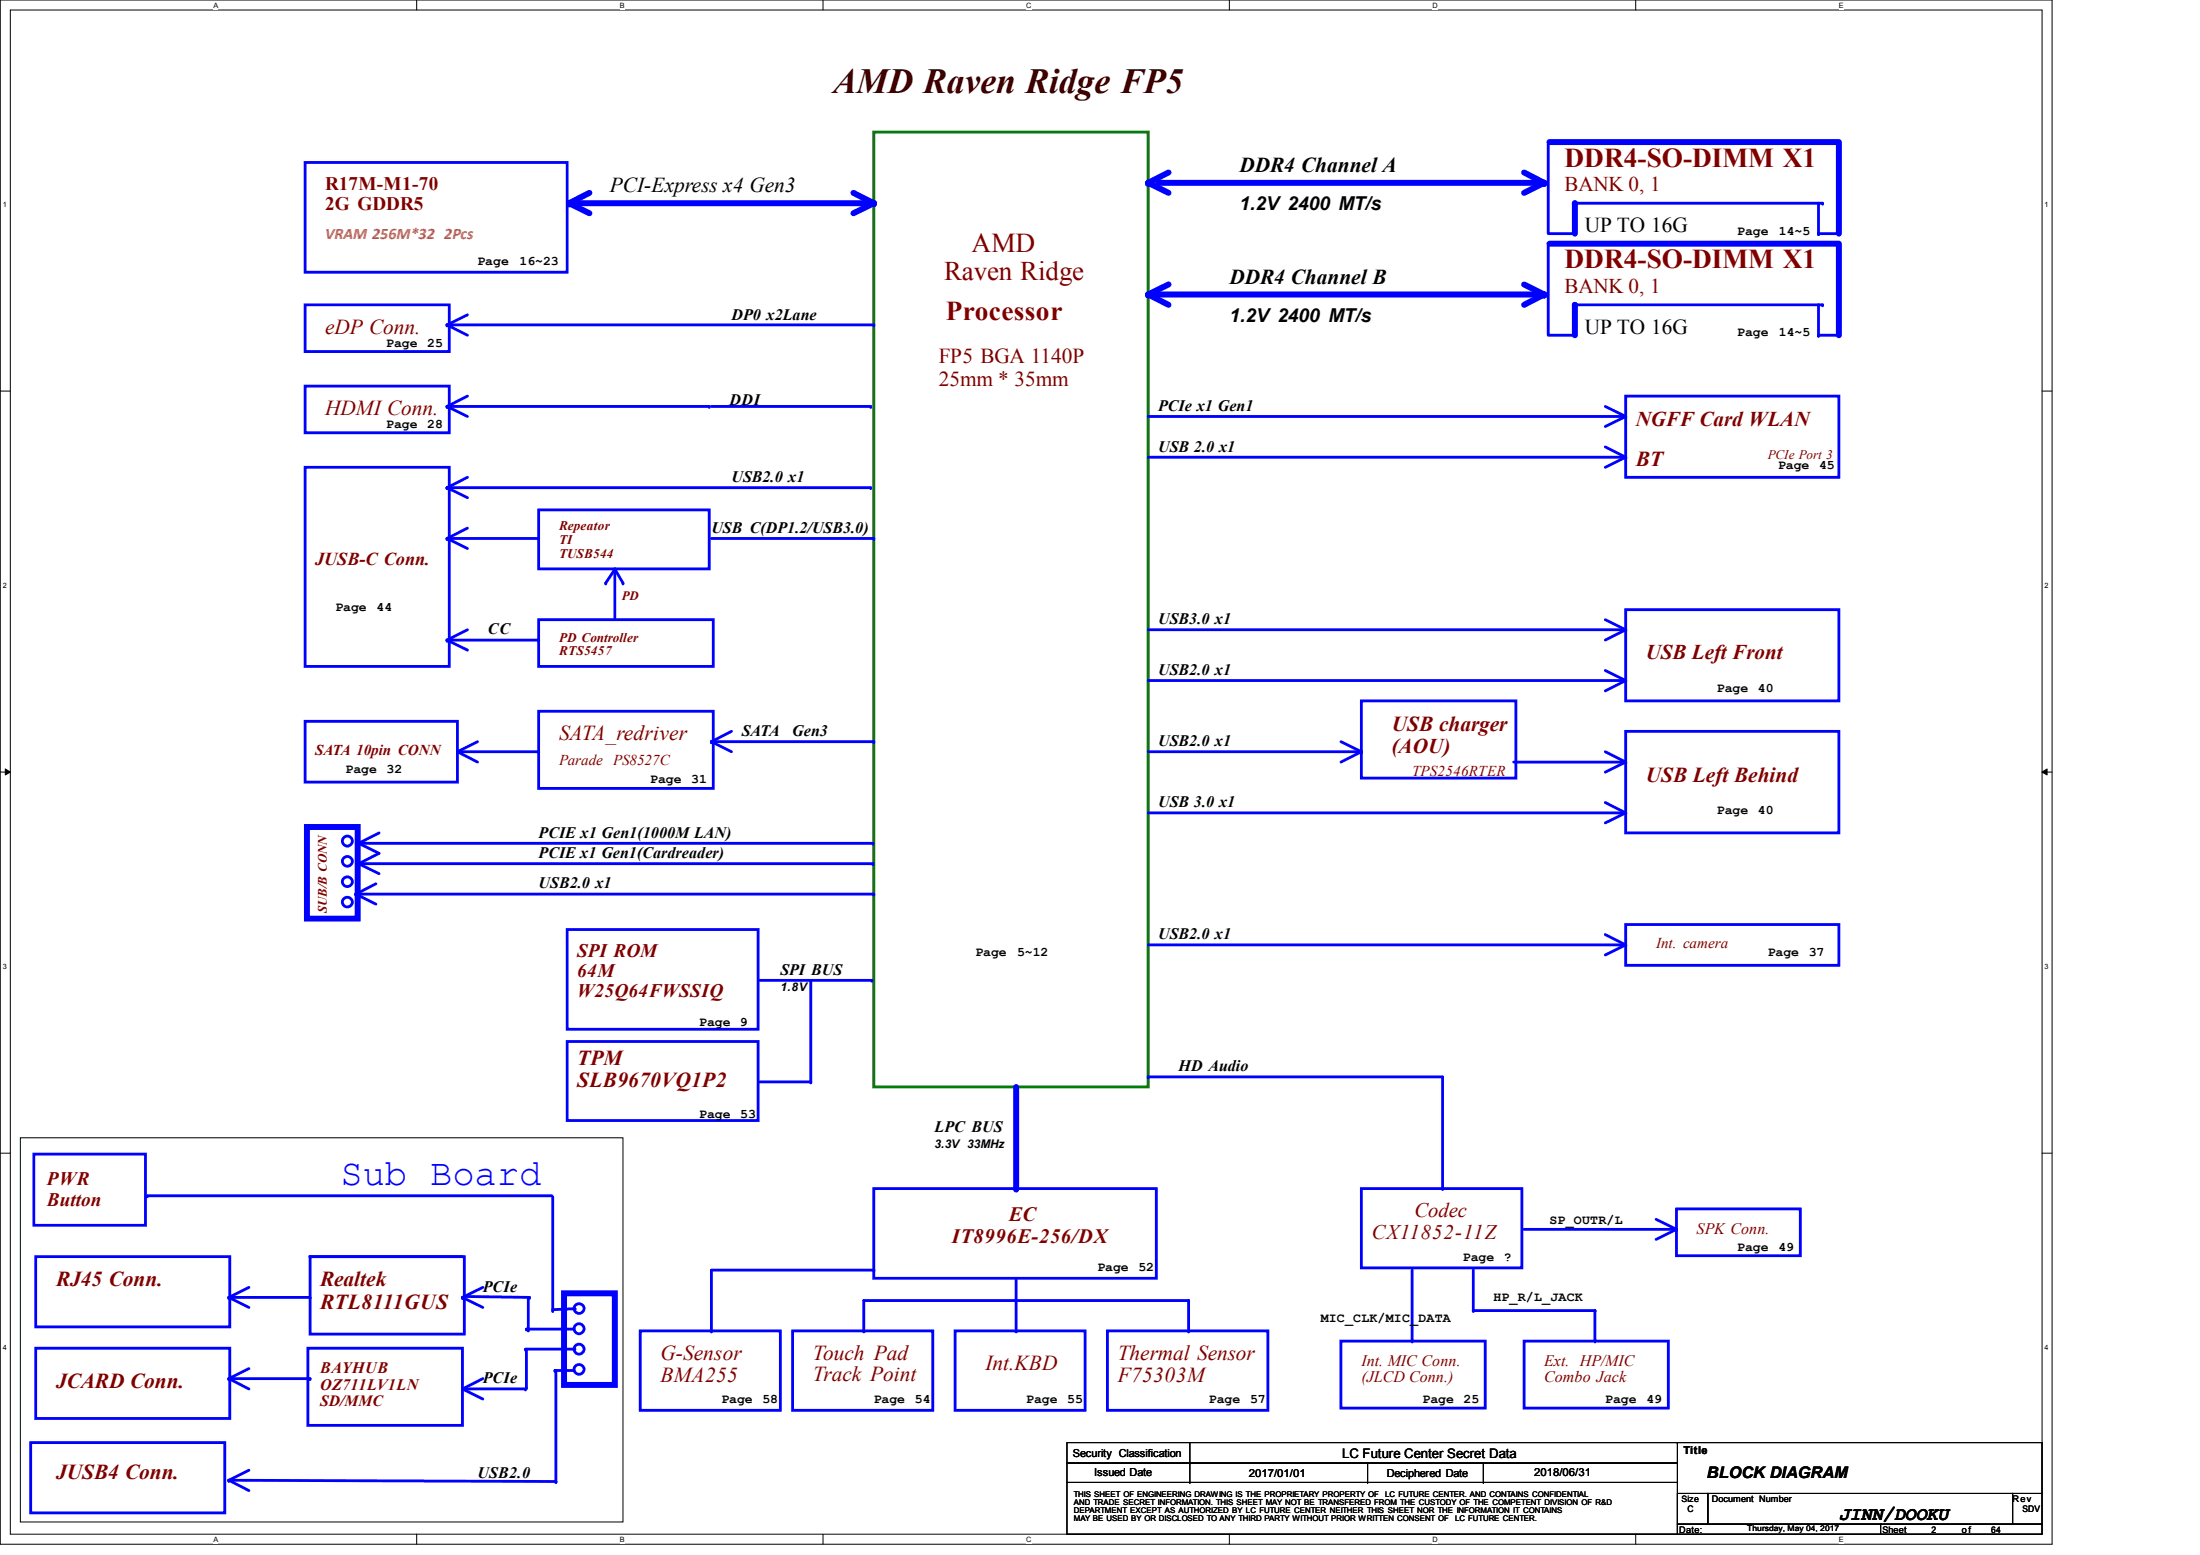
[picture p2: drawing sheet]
<svg xmlns="http://www.w3.org/2000/svg" width="297mm" height="210mm" viewBox="0 0 297 210" stroke-linecap="round" stroke-linejoin="round" font-family="sans-serif">
<path d="M0 0h277.1v208.4h-277.1zM1.4 1.4h274.3v205.7h-274.3z" fill="none" stroke="#000" stroke-width=".14"/>
<g fill="#fff">
<path d="M28.8 .1h.7v1.1h-.7z"/>
<path d="M28.8 207.2h.7v1.1h-.7z"/>
</g>
<path d="M56.3 0v1.4M56.3 207.1v1.3" fill="none" stroke="#000" stroke-width=".14"/>
<g fill="#fff">
<path d="M83.7 .1h.6v1.1h-.6z"/>
<path d="M83.7 207.2h.6v1.1h-.6z"/>
</g>
<path d="M111.1 0v1.4M111.1 207.1v1.3" fill="none" stroke="#000" stroke-width=".14"/>
<g fill="#fff">
<path d="M138.6 .1h.7v1.1h-.7z"/>
<path d="M138.6 207.2h.7v1.1h-.7z"/>
</g>
<path d="M166 0v1.4M166 207.1v1.3" fill="none" stroke="#000" stroke-width=".14"/>
<g fill="#fff">
<path d="M193.4 .1h.7v1.1h-.7z"/>
<path d="M193.4 207.2h.7v1.1h-.7z"/>
</g>
<path d="M220.8 0v1.4M220.8 207.1v1.3" fill="none" stroke="#000" stroke-width=".14"/>
<g fill="#fff">
<path d="M248.3 .1h.6v1.1h-.6z"/>
<path d="M248.3 207.2h.6v1.1h-.6z"/>
<path d="M.4 27.1h.5v1.1h-.5z"/>
<path d="M276.1 27.1h.5v1.1h-.5z"/>
<path d="M.4 78.5h.5v1.1h-.5z"/>
<path d="M276.1 78.5h.5v1.1h-.5z"/>
</g>
<path d="M0 52.8h1.4M275.7 52.8h1.4" fill="none" stroke="#000" stroke-width=".14"/>
<g fill="#fff">
<path d="M.4 129.9h.5v1.1h-.5z"/>
<path d="M276.1 129.9h.5v1.1h-.5z"/>
</g>
<path d="M0 104.2h1.4M.7 103.8l.7 .4-.7 .4zM275.7 104.2l.7-.4v.8zM275.7 104.2h1.4" fill="none" stroke="#000" stroke-width=".14"/>
<path d="M.7 103.8l.7 .4-.7 .4zM275.7 104.2l.7-.4v.8z" fill="#000"/>
<g fill="#fff">
<path d="M.4 181.4h.5v1.1h-.5z"/>
<path d="M276.1 181.4h.5v1.1h-.5z"/>
</g>
<path d="M0 155.7h1.4M275.7 155.7h1.4" fill="none" stroke="#000" stroke-width=".14"/>
<path d="M76.8 27.4l2.8 1.4" fill="none" stroke="#00f" stroke-width=".8"/>
<circle cx="76.8" cy="27.4" r=".4" fill="#00f"/>
<path d="M79.6 26l-2.8 1.4" fill="none" stroke="#00f" stroke-width=".8"/>
<circle cx="76.8" cy="27.4" r=".4" fill="#00f"/>
<path d="M215.3 176.9v4.1" fill="none" stroke="#00f" stroke-width=".38"/>
<circle cx="215.3" cy="181" r=".19" fill="#00f"/>
<path d="M194.8 145.4v15M183.8 160.4h21.7v10.8h-21.7z" fill="none" stroke="#00f" stroke-width=".38"/>
<circle cx="194.8" cy="160.4" r=".19" fill="#00f"/>
<path d="M205.8 165.9h20.6M226.4 163.2h16.7v6.3h-16.7z" fill="none" stroke="#00f" stroke-width=".38"/>
<circle cx="226.4" cy="165.9" r=".19" fill="#00f"/>
<path d="M223.6 164.6l2.8 1.3" fill="none" stroke="#00f" stroke-width=".38"/>
<circle cx="226.4" cy="165.9" r=".19" fill="#00f"/>
<path d="M226.4 165.9l-2.8 1.4" fill="none" stroke="#00f" stroke-width=".38"/>
<circle cx="226.4" cy="165.9" r=".19" fill="#00f"/>
<path d="M96.1 54.9h21.5M181.1 181h19.4v9.1h-19.4zM205.8 181h19.5v9.1h-19.5z" fill="none" stroke="#00f" stroke-width=".38"/>
<circle cx="117.6" cy="54.9" r=".19" fill="#00f"/>
<path d="M60.4 72.7h12.3" fill="none" stroke="#00f" stroke-width=".38"/>
<circle cx="72.7" cy="72.7" r=".19" fill="#00f"/>
<path d="M60.4 72.7l2.7 1.3" fill="none" stroke="#00f" stroke-width=".38"/>
<circle cx="60.4" cy="72.7" r=".19" fill="#00f"/>
<path d="M63.1 71.3l-2.7 1.4" fill="none" stroke="#00f" stroke-width=".38"/>
<circle cx="60.4" cy="72.7" r=".19" fill="#00f"/>
<path d="M209 19.2v12.3h3.6M245.5 31.5h2.8" fill="none" stroke="#00f" stroke-width=".38"/>
<path d="M209.2 19.2h39.1v12.3" fill="none" stroke="#00f" stroke-width=".8"/>
<circle cx="245.5" cy="31.5" r=".19" fill="#00f"/>
<path d="M212.6 27.4v4.1" fill="none" stroke="#00f" stroke-width=".8"/>
<circle cx="212.6" cy="27.4" r=".4" fill="#00f"/>
<path d="M245.5 27.4v4.1" fill="none" stroke="#00f" stroke-width=".38"/>
<circle cx="245.5" cy="31.5" r=".19" fill="#00f"/>
<path d="M212.6 27.4h33.5" fill="none" stroke="#00f" stroke-width=".38"/>
<circle cx="246.1" cy="27.4" r=".19" fill="#00f"/>
<path d="M118 17.8h37v128.9h-37z" fill="none" stroke="#008000" stroke-width=".38"/>
<path d="M76.8 27.4h41.2" fill="none" stroke="#00f" stroke-width=".8"/>
<circle cx="76.8" cy="27.4" r=".4" fill="#00f"/>
<path d="M41.2 41.1h19.5v6.4h-19.5zM60.4 43.9h57.6" fill="none" stroke="#00f" stroke-width=".38"/>
<circle cx="118" cy="43.9" r=".19" fill="#00f"/>
<path d="M60.4 43.9l2.7 1.4" fill="none" stroke="#00f" stroke-width=".38"/>
<circle cx="60.4" cy="43.9" r=".19" fill="#00f"/>
<path d="M63.1 42.5l-2.7 1.4" fill="none" stroke="#00f" stroke-width=".38"/>
<circle cx="60.4" cy="43.9" r=".19" fill="#00f"/>
<path d="M102.6 132.3h15.1" fill="none" stroke="#00f" stroke-width=".38"/>
<circle cx="117.7" cy="132.3" r=".19" fill="#00f"/>
<path d="M41.2 63.1h19.5v26.9h-19.5zM72.7 68.8h23.1v8h-23.1zM76.6 125.5h25.8v13.4h-25.8z" fill="none" stroke="#00f" stroke-width=".38"/>
<path d="M137.2 146.7v13.7" fill="none" stroke="#00f" stroke-width=".8"/>
<circle cx="137.2" cy="160.4" r=".4" fill="#00f"/>
<path d="M107 179.7h18.9v10.7h-18.9zM118 160.4h38.1v12.2h-38.1zM128.9 179.7h17.6v10.7h-17.6zM137.2 172.8v6.9M149.5 179.7h21.7v10.7h-21.7z" fill="none" stroke="#00f" stroke-width=".38"/>
<circle cx="137.2" cy="179.7" r=".19" fill="#00f"/>
<path d="M116.6 175.6h43.9" fill="none" stroke="#00f" stroke-width=".38"/>
<circle cx="160.5" cy="175.6" r=".19" fill="#00f"/>
<path d="M116.6 175.6v4.1" fill="none" stroke="#00f" stroke-width=".38"/>
<circle cx="116.6" cy="179.7" r=".19" fill="#00f"/>
<path d="M160.5 175.6v4.1" fill="none" stroke="#00f" stroke-width=".38"/>
<circle cx="160.5" cy="179.7" r=".19" fill="#00f"/>
<path d="M155 24.7l2.8 1.3" fill="none" stroke="#00f" stroke-width=".8"/>
<circle cx="155" cy="24.7" r=".4" fill="#00f"/>
<path d="M157.8 23.3l-2.8 1.4" fill="none" stroke="#00f" stroke-width=".8"/>
<circle cx="155" cy="24.7" r=".4" fill="#00f"/>
<path d="M156.4 24.7h52.1" fill="none" stroke="#00f" stroke-width=".8"/>
<circle cx="208.5" cy="24.7" r=".4" fill="#00f"/>
<path d="M208.5 24.7l-2.7 1.3" fill="none" stroke="#00f" stroke-width=".8"/>
<circle cx="208.5" cy="24.7" r=".4" fill="#00f"/>
<path d="M205.8 23.3l2.7 1.4" fill="none" stroke="#00f" stroke-width=".8"/>
<circle cx="208.5" cy="24.7" r=".4" fill="#00f"/>
<path d="M155 56.2h64.5M219.5 53.5h28.8v10.9h-28.8zM219.5 82.3h28.8v12.3h-28.8z" fill="none" stroke="#00f" stroke-width=".38"/>
<circle cx="219.5" cy="56.2" r=".19" fill="#00f"/>
<path d="M41.2 21.9h35.4v14.8h-35.4zM155 61.7h64.5" fill="none" stroke="#00f" stroke-width=".38"/>
<circle cx="219.5" cy="61.7" r=".19" fill="#00f"/>
<path d="M219.5 124.8h28.8v5.5h-28.8zM190.7 171.4v9.6" fill="none" stroke="#00f" stroke-width=".38"/>
<circle cx="190.7" cy="181" r=".19" fill="#00f"/>
<path d="M198.9 176.9h16.4" fill="none" stroke="#00f" stroke-width=".38"/>
<circle cx="215.3" cy="176.9" r=".19" fill="#00f"/>
<path d="M198.9 171.4v5.5" fill="none" stroke="#00f" stroke-width=".38"/>
<circle cx="198.9" cy="176.9" r=".19" fill="#00f"/>
<path d="M86.4 179.7h19v10.7h-19zM96.1 171.4v8.3" fill="none" stroke="#00f" stroke-width=".38"/>
<circle cx="96.1" cy="179.7" r=".19" fill="#00f"/>
<path d="M96.1 171.4h21.9" fill="none" stroke="#00f" stroke-width=".38"/>
<circle cx="118" cy="171.4" r=".19" fill="#00f"/>
<path d="M155 85h64.5" fill="none" stroke="#00f" stroke-width=".38"/>
<circle cx="219.5" cy="85" r=".19" fill="#00f"/>
<path d="M76.6 140.6h25.8v10.7h-25.8zM102.6 146h6.9" fill="none" stroke="#00f" stroke-width=".38"/>
<circle cx="109.5" cy="146" r=".19" fill="#00f"/>
<path d="M109.5 132.3v13.7" fill="none" stroke="#00f" stroke-width=".38"/>
<circle cx="109.5" cy="132.3" r=".19" fill="#00f"/>
<path d="M60.4 54.9l2.7 1.3" fill="none" stroke="#00f" stroke-width=".38"/>
<circle cx="60.4" cy="54.9" r=".19" fill="#00f"/>
<path d="M63.1 53.5l-2.7 1.4" fill="none" stroke="#00f" stroke-width=".38"/>
<circle cx="60.4" cy="54.9" r=".19" fill="#00f"/>
<path d="M41.2 52.1h19.5v6.3h-19.5zM155 109.7h64.5" fill="none" stroke="#00f" stroke-width=".38"/>
<circle cx="219.5" cy="109.7" r=".19" fill="#00f"/>
<path d="M96.1 100.1h21.9" fill="none" stroke="#00f" stroke-width=".38"/>
<circle cx="118" cy="100.1" r=".19" fill="#00f"/>
<path d="M96.1 100.1l2.7 1.4" fill="none" stroke="#00f" stroke-width=".38"/>
<circle cx="96.1" cy="100.1" r=".19" fill="#00f"/>
<path d="M98.8 98.7l-2.7 1.4" fill="none" stroke="#00f" stroke-width=".38"/>
<circle cx="96.1" cy="100.1" r=".19" fill="#00f"/>
<path d="M155 39.8h53.5" fill="none" stroke="#00f" stroke-width=".8"/>
<circle cx="208.5" cy="39.8" r=".4" fill="#00f"/>
<path d="M205.8 38.4l2.7 1.4" fill="none" stroke="#00f" stroke-width=".8"/>
<circle cx="208.5" cy="39.8" r=".4" fill="#00f"/>
<path d="M208.5 39.8l-2.7 1.3" fill="none" stroke="#00f" stroke-width=".8"/>
<circle cx="208.5" cy="39.8" r=".4" fill="#00f"/>
<path d="M30.9 175.1h11" fill="none" stroke="#00f" stroke-width=".38"/>
<circle cx="41.9" cy="175.1" r=".19" fill="#00f"/>
<path d="M30.9 175.1l2.7 1.4" fill="none" stroke="#00f" stroke-width=".38"/>
<circle cx="30.9" cy="175.1" r=".19" fill="#00f"/>
<path d="M33.6 173.8l-2.7 1.3" fill="none" stroke="#00f" stroke-width=".38"/>
<circle cx="30.9" cy="175.1" r=".19" fill="#00f"/>
<g fill="none" stroke="#00f" stroke-width=".38">
<path d="M41.2 97.4h20.6v8.2h-20.6zM72.7 96h23.6v10.4h-23.6zM4.8 169.6h26.2v9.5h-26.2zM41.9 169.6h20.8v10.5h-20.8zM41.9 169.6h20.5"/>
<circle cx="78.2" cy="179.4" r=".68"/>
<circle cx="78.2" cy="176.6" r=".67"/>
<circle cx="78.2" cy="182.1" r=".68"/>
<circle cx="78.2" cy="184.9" r=".67"/>
</g>
<path d="M76.2 174.6h6.8v12.3h-6.8z" fill="none" stroke="#00f" stroke-width=".8"/>
<circle cx="41.9" cy="169.6" r=".19" fill="#00f"/>
<path d="M30.9 186.1h11" fill="none" stroke="#00f" stroke-width=".38"/>
<circle cx="41.9" cy="186.1" r=".19" fill="#00f"/>
<path d="M33.6 184.7l-2.7 1.4" fill="none" stroke="#00f" stroke-width=".38"/>
<circle cx="30.9" cy="186.1" r=".19" fill="#00f"/>
<path d="M30.9 186.1l2.7 1.4" fill="none" stroke="#00f" stroke-width=".38"/>
<circle cx="30.9" cy="186.1" r=".19" fill="#00f"/>
<path d="M4.1 194.7h26.2v9.5h-26.2zM4.8 182h26.2v9.5h-26.2zM30.9 199.8l44.2 .2M41.6 182h20.8v10.4h-20.8z" fill="none" stroke="#00f" stroke-width=".38"/>
<circle cx="75.1" cy="200" r=".19" fill="#00f"/>
<path d="M33.6 198.5l-2.7 1.3" fill="none" stroke="#00f" stroke-width=".38"/>
<circle cx="30.9" cy="199.8" r=".19" fill="#00f"/>
<path d="M30.9 199.8l2.7 1.4" fill="none" stroke="#00f" stroke-width=".38"/>
<circle cx="30.9" cy="199.8" r=".19" fill="#00f"/>
<path d="M183.8 94.6h20.9v10.4h-20.9zM65.2 173.8l-2.8 1.3" fill="none" stroke="#00f" stroke-width=".38"/>
<circle cx="62.4" cy="175.1" r=".19" fill="#00f"/>
<path d="M62.4 175.1l2.8 1.4" fill="none" stroke="#00f" stroke-width=".38"/>
<circle cx="62.4" cy="175.1" r=".19" fill="#00f"/>
<path d="M77.6 176.7l-3 .1" fill="none" stroke="#00f" stroke-width=".38"/>
<circle cx="77.6" cy="176.7" r=".19" fill="#00f"/>
<path d="M65.2 186.1l-2.8 1.4" fill="none" stroke="#00f" stroke-width=".38"/>
<circle cx="62.4" cy="187.5" r=".19" fill="#00f"/>
<path d="M62.4 187.5l2.8 1.3" fill="none" stroke="#00f" stroke-width=".38"/>
<circle cx="62.4" cy="187.5" r=".19" fill="#00f"/>
<path d="M62.4 187.5h8.5" fill="none" stroke="#00f" stroke-width=".38"/>
<circle cx="70.9" cy="187.5" r=".19" fill="#00f"/>
<path d="M157.8 38.4l-2.8 1.4" fill="none" stroke="#00f" stroke-width=".8"/>
<circle cx="155" cy="39.8" r=".4" fill="#00f"/>
<path d="M155 39.8l2.8 1.3" fill="none" stroke="#00f" stroke-width=".8"/>
<circle cx="155" cy="39.8" r=".4" fill="#00f"/>
<path d="M83 76.8v6.7M72.7 83.7h23.6v6.3h-23.6z" fill="none" stroke="#00f" stroke-width=".38"/>
<circle cx="83" cy="76.8" r=".19" fill="#00f"/>
<path d="M82.9 77l-1.1 1.7" fill="none" stroke="#00f" stroke-width=".38"/>
<circle cx="81.8" cy="78.7" r=".19" fill="#00f"/>
<path d="M83.1 77l1 1.7" fill="none" stroke="#00f" stroke-width=".38"/>
<circle cx="84.1" cy="78.7" r=".19" fill="#00f"/>
<path d="M96.1 72.7h21.9" fill="none" stroke="#00f" stroke-width=".38"/>
<circle cx="118" cy="72.7" r=".19" fill="#00f"/>
<path d="M61.8 101.5h10.9" fill="none" stroke="#00f" stroke-width=".38"/>
<circle cx="72.7" cy="101.5" r=".19" fill="#00f"/>
<path d="M64.5 100.1l-2.7 1.4" fill="none" stroke="#00f" stroke-width=".38"/>
<circle cx="61.8" cy="101.5" r=".19" fill="#00f"/>
<path d="M61.8 101.5l2.7 1.4" fill="none" stroke="#00f" stroke-width=".38"/>
<circle cx="61.8" cy="101.5" r=".19" fill="#00f"/>
<path d="M48.4 113.8h69.5" fill="none" stroke="#00f" stroke-width=".38"/>
<circle cx="117.9" cy="113.8" r=".19" fill="#00f"/>
<path d="M51.2 112.4l-2.8 1.4" fill="none" stroke="#00f" stroke-width=".38"/>
<circle cx="48.4" cy="113.8" r=".19" fill="#00f"/>
<path d="M48.4 113.8l2.8 1.4" fill="none" stroke="#00f" stroke-width=".38"/>
<circle cx="48.4" cy="113.8" r=".19" fill="#00f"/>
<path d="M50.8 119.3l-2.8 1.4" fill="none" stroke="#00f" stroke-width=".38"/>
<circle cx="48" cy="120.7" r=".19" fill="#00f"/>
<path d="M48 120.7l2.8 1.3" fill="none" stroke="#00f" stroke-width=".38"/>
<circle cx="48" cy="120.7" r=".19" fill="#00f"/>
<path d="M48 120.7h70" fill="none" stroke="#00f" stroke-width=".38"/>
<circle cx="118" cy="120.7" r=".19" fill="#00f"/>
<path d="M4.6 155.8h15v9.6h-15zM74.6 161.5v15.4" fill="none" stroke="#00f" stroke-width=".38"/>
<circle cx="74.6" cy="176.9" r=".19" fill="#00f"/>
<path d="M19.9 161.4h54.6" fill="none" stroke="#00f" stroke-width=".38"/>
<circle cx="19.9" cy="161.4" r=".19" fill="#00f"/>
<path d="M71.1 179.4h6.4" fill="none" stroke="#00f" stroke-width=".38"/>
<circle cx="71.1" cy="179.4" r=".19" fill="#00f"/>
<path d="M62.9 175l8.6 .1" fill="none" stroke="#00f" stroke-width=".38"/>
<circle cx="71.5" cy="175.1" r=".19" fill="#00f"/>
<path d="M71.3 175.3v4.2" fill="none" stroke="#00f" stroke-width=".38"/>
<circle cx="71.3" cy="179.5" r=".19" fill="#00f"/>
<path d="M70.9 182.1h6.7" fill="none" stroke="#00f" stroke-width=".38"/>
<circle cx="70.9" cy="182.1" r=".19" fill="#00f"/>
<path d="M71.1 182.1v5.2" fill="none" stroke="#00f" stroke-width=".38"/>
<circle cx="71.1" cy="187.3" r=".19" fill="#00f"/>
<path d="M74.9 185h2.6" fill="none" stroke="#00f" stroke-width=".38"/>
<circle cx="74.9" cy="185" r=".19" fill="#00f"/>
<path d="M75.1 185v15" fill="none" stroke="#00f" stroke-width=".38"/>
<circle cx="75.1" cy="200" r=".19" fill="#00f"/>
<path d="M41.4 111.6h6.9v12.4h-6.9z" fill="none" stroke="#00f" stroke-width=".8"/>
<g fill="none" stroke="#00f" stroke-width=".38">
<path d="M216.7 54.9l2.8 1.3"/>
<circle cx="46.9" cy="113.5" r=".68"/>
<circle cx="46.9" cy="116.3" r=".67"/>
<circle cx="46.9" cy="119" r=".67"/>
<circle cx="46.9" cy="121.8" r=".67"/>
</g>
<path d="M2.7 153.6h81.4v51.8h-81.4z" fill="none" stroke="#000" stroke-width=".14"/>
<circle cx="219.5" cy="56.2" r=".19" fill="#00f"/>
<path d="M219.5 56.2l-2.8 1.4" fill="none" stroke="#00f" stroke-width=".38"/>
<circle cx="219.5" cy="56.2" r=".19" fill="#00f"/>
<path d="M216.7 60.3l2.8 1.4" fill="none" stroke="#00f" stroke-width=".38"/>
<circle cx="219.5" cy="61.7" r=".19" fill="#00f"/>
<path d="M219.5 61.7l-2.8 1.4" fill="none" stroke="#00f" stroke-width=".38"/>
<circle cx="219.5" cy="61.7" r=".19" fill="#00f"/>
<path d="M216.7 83.7l2.8 1.3" fill="none" stroke="#00f" stroke-width=".38"/>
<circle cx="219.5" cy="85" r=".19" fill="#00f"/>
<path d="M219.5 85l-2.8 1.4" fill="none" stroke="#00f" stroke-width=".38"/>
<circle cx="219.5" cy="85" r=".19" fill="#00f"/>
<path d="M216.7 90.5l2.8 1.4" fill="none" stroke="#00f" stroke-width=".38"/>
<circle cx="219.5" cy="91.9" r=".19" fill="#00f"/>
<path d="M219.5 91.9l-2.8 1.4" fill="none" stroke="#00f" stroke-width=".38"/>
<circle cx="219.5" cy="91.9" r=".19" fill="#00f"/>
<path d="M219.5 98.7h28.8v13.7h-28.8zM155 127.6h64.5" fill="none" stroke="#00f" stroke-width=".38"/>
<circle cx="219.5" cy="127.6" r=".19" fill="#00f"/>
<path d="M216.7 108.3l2.8 1.4" fill="none" stroke="#00f" stroke-width=".38"/>
<circle cx="219.5" cy="109.7" r=".19" fill="#00f"/>
<path d="M219.5 109.7l-2.8 1.4" fill="none" stroke="#00f" stroke-width=".38"/>
<circle cx="219.5" cy="109.7" r=".19" fill="#00f"/>
<path d="M155 145.4h39.8" fill="none" stroke="#00f" stroke-width=".38"/>
<circle cx="155" cy="145.4" r=".19" fill="#00f"/>
<path d="M155 91.9h64.5" fill="none" stroke="#00f" stroke-width=".38"/>
<circle cx="219.5" cy="91.9" r=".19" fill="#00f"/>
<path d="M155 101.5h28.8" fill="none" stroke="#00f" stroke-width=".38"/>
<circle cx="183.8" cy="101.5" r=".19" fill="#00f"/>
<path d="M216.7 101.5l2.8 1.4" fill="none" stroke="#00f" stroke-width=".38"/>
<circle cx="219.5" cy="102.9" r=".19" fill="#00f"/>
<path d="M219.5 102.9l-2.8 1.3" fill="none" stroke="#00f" stroke-width=".38"/>
<circle cx="219.5" cy="102.9" r=".19" fill="#00f"/>
<path d="M216.7 126.2l2.8 1.4" fill="none" stroke="#00f" stroke-width=".38"/>
<circle cx="219.5" cy="127.6" r=".19" fill="#00f"/>
<path d="M219.5 127.6l-2.8 1.3" fill="none" stroke="#00f" stroke-width=".38"/>
<circle cx="219.5" cy="127.6" r=".19" fill="#00f"/>
<path d="M118 27.4l-2.8 1.4" fill="none" stroke="#00f" stroke-width=".8"/>
<circle cx="118" cy="27.4" r=".4" fill="#00f"/>
<path d="M115.2 26l2.8 1.4" fill="none" stroke="#00f" stroke-width=".8"/>
<circle cx="118" cy="27.4" r=".4" fill="#00f"/>
<path d="M60.4 65.8h57.2" fill="none" stroke="#00f" stroke-width=".38"/>
<circle cx="117.6" cy="65.8" r=".19" fill="#00f"/>
<path d="M181.1 100.1l2.7 1.4" fill="none" stroke="#00f" stroke-width=".38"/>
<circle cx="183.8" cy="101.5" r=".19" fill="#00f"/>
<path d="M183.8 101.5l-2.7 1.4" fill="none" stroke="#00f" stroke-width=".38"/>
<circle cx="183.8" cy="101.5" r=".19" fill="#00f"/>
<path d="M204.4 102.9h15.1" fill="none" stroke="#00f" stroke-width=".38"/>
<circle cx="219.5" cy="102.9" r=".19" fill="#00f"/>
<path d="M245.5 45.3h2.8" fill="none" stroke="#00f" stroke-width=".38"/>
<circle cx="245.5" cy="45.3" r=".19" fill="#00f"/>
<path d="M209.2 32.9h39.1v12.4" fill="none" stroke="#00f" stroke-width=".8"/>
<path d="M209 32.9v12.4h3.6M245.5 41.1v4.2" fill="none" stroke="#00f" stroke-width=".38"/>
<circle cx="245.5" cy="45.3" r=".19" fill="#00f"/>
<path d="M212.6 41.1v4.2" fill="none" stroke="#00f" stroke-width=".8"/>
<circle cx="212.6" cy="41.1" r=".4" fill="#00f"/>
<path d="M212.6 41.1h33.5" fill="none" stroke="#00f" stroke-width=".38"/>
<circle cx="246.1" cy="41.1" r=".19" fill="#00f"/>
<path d="M60.4 65.8l2.7 1.4" fill="none" stroke="#00f" stroke-width=".38"/>
<circle cx="60.4" cy="65.8" r=".19" fill="#00f"/>
<path d="M63.1 64.4l-2.7 1.4" fill="none" stroke="#00f" stroke-width=".38"/>
<circle cx="60.4" cy="65.8" r=".19" fill="#00f"/>
<path d="M60.4 86.4l2.7 1.4" fill="none" stroke="#00f" stroke-width=".38"/>
<circle cx="60.4" cy="86.4" r=".19" fill="#00f"/>
<path d="M60.4 86.4h12.3" fill="none" stroke="#00f" stroke-width=".38"/>
<circle cx="72.7" cy="86.4" r=".19" fill="#00f"/>
<path d="M63.1 85l-2.7 1.4" fill="none" stroke="#00f" stroke-width=".38"/>
<circle cx="60.4" cy="86.4" r=".19" fill="#00f"/>
<path d="M60.4 54.9h35.4" fill="none" stroke="#00f" stroke-width=".38"/>
<circle cx="95.8" cy="54.9" r=".19" fill="#00f"/>
<path d="M48.4 116.6h69.5" fill="none" stroke="#00f" stroke-width=".38"/>
<circle cx="117.9" cy="116.6" r=".19" fill="#00f"/>
<path d="M48.4 116.6l2.8 1.3" fill="none" stroke="#00f" stroke-width=".38"/>
<circle cx="48.4" cy="116.6" r=".19" fill="#00f"/>
<path d="M51.2 115.2l-2.8 1.4" fill="none" stroke="#00f" stroke-width=".38"/>
<circle cx="48.4" cy="116.6" r=".19" fill="#00f"/>
<g fill="none" stroke="#000" stroke-width=".14">
<path d="M144.1 194.7h82.4v2.8h-82.4zM144.1 197.5h82.4v2.6h-82.4zM160.7 197.5h.1M160.7 194.7v5.4M184.7 197.5v2.6M200.3 197.5v2.6M226.4 194.7h49.3M275.7 194.7h.1M275.7 194.7v6.9M144.1 200.1h82.4v7h-82.4zM160.7 200.1h.1M184.7 200.1h.1"/>
<path d="M200.3 200.1h.1M226.5 201.6h4.1v4.1h-4.1zM226.5 205.7h27.4v1.4h-27.4zM230.6 201.6h41.1v4.1h-41.1zM253.9 205.7h21.8v1.4h-21.8zM271.7 201.6h4v4.1h-4z"/>
</g>
<text font-size="5" fill="#00f" x="46" y="159.9">Sub Board</text>
<text font-size="4.8" fill="#400000" x="112.5" y="12.5">AMD Raven Ridge FP5</text>
<g font-size="3.7" fill="#800000">
<text x="211.2" y="22.5">DDR4-SO-DIMM X1</text>
<text x="131.2" y="34">AMD</text>
<text x="211.2" y="36.2">DDR4-SO-DIMM X1</text>
<text x="127.7" y="43.2">Processor</text>
</g>
<text font-size="3.6" fill="#800000" x="127.5" y="37.8">Raven Ridge</text>
<g font-size="2.9">
<text x="167.3" y="23.2">DDR4 Channel A</text>
<text x="82.3" y="25.9">PCI-Express x4 Gen3</text>
<text x="214" y="31.4">UP TO 16G</text>
<text x="166" y="38.3">DDR4 Channel B</text>
<text x="214" y="45.1">UP TO 16G</text>
</g>
<g font-size="2.9" fill="#800000">
<text x="43.9" y="45.1">eDP Conn.</text>
<text x="126.7" y="49.1">FP5 BGA 1140P</text>
<text x="126.7" y="52.1">25mm * 35mm</text>
<text x="43.9" y="56">HDMI Conn.</text>
<text x="220.8" y="62.9">BT</text>
<text x="75.5" y="99.9">SATA_redriver</text>
<text x="187.9" y="98.6">USB charger</text>
<text x="222.2" y="105.5">USB Left Behind</text>
<text x="77.9" y="143.8">TPM</text>
<text x="77.9" y="146.8">SLB9670VQ1P2</text>
<text x="7.6" y="173.7">RJ45 Conn.</text>
<text x="43.2" y="173.7">Realtek</text>
<text x="43.2" y="176.7">RTL8111GUS</text>
<text x="89.2" y="183.6">G-Sensor</text>
<text x="109.8" y="183.6">Touch Pad</text>
<text x="133" y="185">Int.KBD</text>
<text x="150.9" y="183.6">Thermal Sensor</text>
<text x="7.6" y="187.4">JCARD Conn.</text>
<text x="89.2" y="186.6">BMA255</text>
<text x="109.8" y="186.4">Track Point</text>
<text x="150.9" y="186.6">F75303M</text>
<text x="7.6" y="199.7">JUSB4 Conn.</text>
</g>
<g font-size="2.8" fill="#800000">
<text x="211.2" y="25.8">BANK 0, 1</text>
<text x="211.2" y="39.5">BANK 0, 1</text>
<text x="220.8" y="57.4">NGFF Card WLAN</text>
<text x="222.2" y="89">USB Left Front</text>
<text x="187.9" y="101.6">(AOU)</text>
<text x="128.5" y="167.7">IT8996E-256/DX</text>
<text x="136.2" y="164.8">EC</text>
<text x="185.2" y="167.3">CX11852-11Z</text>
<text x="191" y="164.3">Codec</text>
</g>
<g font-size="2.6" fill="#800000">
<text x="43.9" y="25.7">R17M-M1-70</text>
<text x="43.9" y="28.4">2G GDDR5</text>
<text x="77.9" y="129.2">SPI ROM</text>
<text x="77.9" y="131.9">64M</text>
<text x="77.9" y="134.6">W25Q64FWSSIQ</text>
<text x="6.3" y="160">PWR</text>
<text x="6.3" y="162.7">Button</text>
</g>
<g font-size="2.6">
<text x="167.3" y="28.4">1.2V 2400 MT/s</text>
<text x="166" y="43.5">1.2V 2400 MT/s</text>
<text x="248.3" y="205.1">JINN/DOOKU</text>
</g>
<text font-size="2.5" fill="#800000" x="42.5" y="76.2">JUSB-C Conn.</text>
<text font-size="2.2" fill="#ff8000" x="43.9" y="32.2">VRAM 256M*32 2Pcs</text>
<g font-size="2.2">
<text x="98.8" y="43.1">DP0 x2Lane</text>
<text x="98.5" y="54.7">DDI</text>
<text x="156.4" y="55.5">PCIe x1 Gen1</text>
<text x="98.8" y="65.1">USB2.0 x1</text>
<text x="156.4" y="61">USB 2.0 x1</text>
<text x="96.1" y="71.9">USB C(DP1.2/USB3.0)</text>
<text x="65.9" y="85.6">CC</text>
<text x="156.4" y="84.3">USB3.0 x1</text>
<text x="156.4" y="91.1">USB2.0 x1</text>
<text x="100.2" y="99.4">SATA</text>
<text x="107" y="99.4">Gen3</text>
<text x="156.4" y="100.7">USB2.0 x1</text>
<text x="72.7" y="113.1">PCIE x1 Gen1(1000M LAN)</text>
<text x="156.4" y="109">USB 3.0 x1</text>
<text x="72.7" y="115.8">PCIE x1 Gen1(Cardreader)</text>
<text x="72.7" y="119.9">USB2.0 x1</text>
<text x="105.4" y="131.6">SPI BUS</text>
<text x="156.4" y="126.8">USB2.0 x1</text>
<text x="159.1" y="144.6">HD Audio</text>
<text x="126.2" y="152.9">LPC BUS</text>
<text x="65.2" y="174.4">PCIe</text>
<text x="65.2" y="186.7">PCIe</text>
<text x="64.5" y="199.5">USB2.0</text>
<text x="230.5" y="199.5">BLOCK DIAGRAM</text>
</g>
<g font-size="2.2" fill="#800000">
<text x="229.1" y="166.5">SPK Conn.</text>
<text x="43.2" y="185.3">BAYHUB</text>
<text x="183.8" y="184.4">Int. MIC Conn.</text>
<text x="208.5" y="184.4">Ext. HP/MIC</text>
<text x="43.2" y="187.6">OZ711LV1LN</text>
<text x="183.8" y="186.6">(JLCD Conn.)</text>
<text x="208.5" y="186.6">Combo Jack</text>
</g>
<text font-size="2.1" fill="#800000" x="43.2" y="189.8">SD/MMC</text>
<g font-size="2" fill="#800000">
<text x="42.5" y="101.9">SATA 10pin CONN</text>
<text x="75.5" y="103.3">Parade PS8527C</text>
<text x="190.7" y="104.7">TPS2546RTER</text>
<text x="223.6" y="128">Int. camera</text>
</g>
<g font-size="1.8">
<text x="64.5" y="35.8">Page</text>
<text x="70.1" y="35.8">16~23</text>
<text x="234.6" y="31.7">Page</text>
<text x="240.2" y="31.7">14~5</text>
<text x="52.2" y="46.8">Page</text>
<text x="57.7" y="46.8">25</text>
<text x="234.6" y="45.4">Page</text>
<text x="240.2" y="45.4">14~5</text>
<text x="52.2" y="57.7">Page</text>
<text x="57.7" y="57.7">28</text>
<text x="240.1" y="63.2">Page</text>
<text x="245.6" y="63.2">45</text>
<text x="45.3" y="82.4">Page</text>
<text x="50.8" y="82.4">44</text>
<text x="231.8" y="93.4">Page</text>
<text x="237.4" y="93.4">40</text>
<text x="46.6" y="104.4">Page</text>
<text x="52.2" y="104.4">32</text>
<text x="87.8" y="105.7">Page</text>
<text x="93.3" y="105.7">31</text>
<text x="231.8" y="109.9">Page</text>
<text x="237.4" y="109.9">40</text>
<text x="131.7" y="129.1">Page</text>
<text x="137.3" y="129.1">5~12</text>
<text x="238.7" y="129.1">Page</text>
<text x="244.2" y="129.1">37</text>
<text x="94.4" y="138.5">Page</text>
<text x="99.9" y="138.5">9</text>
<text x="94.4" y="150.9">Page</text>
<text x="99.9" y="150.9">53</text>
<text x="209.2" y="165.3">SP_OUTR/L</text>
<text x="148.2" y="171.6">Page</text>
<text x="153.7" y="171.6">52</text>
<text x="197.5" y="170.2">Page</text>
<text x="203" y="170.2">?</text>
<text x="234.6" y="168.8">Page</text>
<text x="240.1" y="168.8">49</text>
<text x="178.3" y="178.4">MIC_CLK/MIC_DATA</text>
<text x="201.6" y="175.7">HP_R/L_JACK</text>
<text x="97.4" y="189.4">Page</text>
<text x="103" y="189.4">58</text>
<text x="118" y="189.4">Page</text>
<text x="123.5" y="189.4">54</text>
<text x="138.6" y="189.4">Page</text>
<text x="144.1" y="189.4">55</text>
<text x="163.2" y="189.4">Page</text>
<text x="168.8" y="189.4">57</text>
<text x="192.1" y="189.4">Page</text>
<text x="197.6" y="189.4">25</text>
<text x="216.7" y="189.4">Page</text>
<text x="222.3" y="189.4">49</text>
<text x="181.2" y="196.8">LC Future Center Secret Data</text>
</g>
<g font-size="1.8" fill="#800000">
<text x="238.7" y="61.9">PCIe Port 3</text>
<text x="75.5" y="71.5">Repeator</text>
<text x="75.5" y="73.4">TI</text>
<text x="75.5" y="75.3">TUSB544</text>
<text x="75.5" y="86.6">PD Controller</text>
<text x="75.5" y="88.5">RTS5457</text>
</g>
<g font-size="1.7" fill="#800000">
<text x="83.9" y="81">PD</text>
<text x="44.2" y="123.3" transform="rotate(-90 44.2 123.3)">SUB/B CONN</text>
</g>
<g font-size="1.6">
<text x="105.4" y="133.8">1.8V</text>
<text x="126.2" y="155">3.3V 33MHz</text>
</g>
<g font-size="1.5">
<text x="144.9" y="196.6">Security Classification</text>
<text x="227.3" y="196.3">Title</text>
<text x="147.7" y="199.3">Issued Date</text>
<text x="168.6" y="199.4">2017/01/01</text>
<text x="187.2" y="199.4">Deciphered Date</text>
<text x="207.1" y="199.3">2018/06/31</text>
</g>
<g font-size="1.2">
<text x="227" y="202.7">Size</text>
<text x="231.1" y="202.7">Document Number</text>
<text x="271.7" y="202.7">Rev</text>
<text x="226.7" y="206.9">Date:</text>
<text x="227.8" y="204.1">C</text>
<text x="254.2" y="206.9">Sheet</text>
<text x="260.8" y="206.9">2</text>
<text x="264.9" y="206.9">of</text>
<text x="268.9" y="206.9">64</text>
<text x="273.1" y="204.1">SDV</text>
</g>
<g font-size="1.1">
<text x="145" y="203.1">AND TRADE SECRET INFORMATION. THIS SHEET MAY NOT BE TRANSFERED FROM THE CUSTODY OF THE COMPETENT DIVISION OF R&amp;D</text>
<text x="145" y="202">THIS SHEET OF ENGINEERING DRAWING IS THE PROPRIETARY PROPERTY OF</text>
<text x="187" y="202">LC FUTURE CENTER. AND CONTAINS CONFIDENTIAL</text>
<text x="145" y="204.2">DEPARTMENT EXCEPT AS AUTHORIZED BY LC FUTURE CENTER NEITHER THIS SHEET NOR THE INFORMATION IT CONTAINS</text>
<text x="145" y="205.3">MAY BE USED BY OR DISCLOSED TO ANY THIRD PARTY WITHOUT PRIOR WRITTEN CONSENT OF</text>
<text x="196.5" y="205.3">LC FUTURE CENTER.</text>
<text x="235.9" y="206.7">Thursday, May 04, 2017</text>
</g>
<g font-size="1">
<text x="28.8" y="1">A</text>
<text x="83.7" y="1">B</text>
<text x="138.6" y="1">C</text>
<text x="193.4" y="1">D</text>
<text x="248.3" y="1">E</text>
<text x=".4" y="27.9">1</text>
<text x="276.1" y="27.9">1</text>
<text x=".4" y="79.4">2</text>
<text x="276.1" y="79.4">2</text>
<text x=".4" y="130.8">3</text>
<text x="276.1" y="130.8">3</text>
<text x=".4" y="182.2">4</text>
<text x="276.1" y="182.2">4</text>
<text x="28.8" y="208.1">A</text>
<text x="83.7" y="208.1">B</text>
<text x="138.6" y="208.1">C</text>
<text x="193.4" y="208.1">D</text>
<text x="248.3" y="208.1">E</text>
</g>
</svg>
